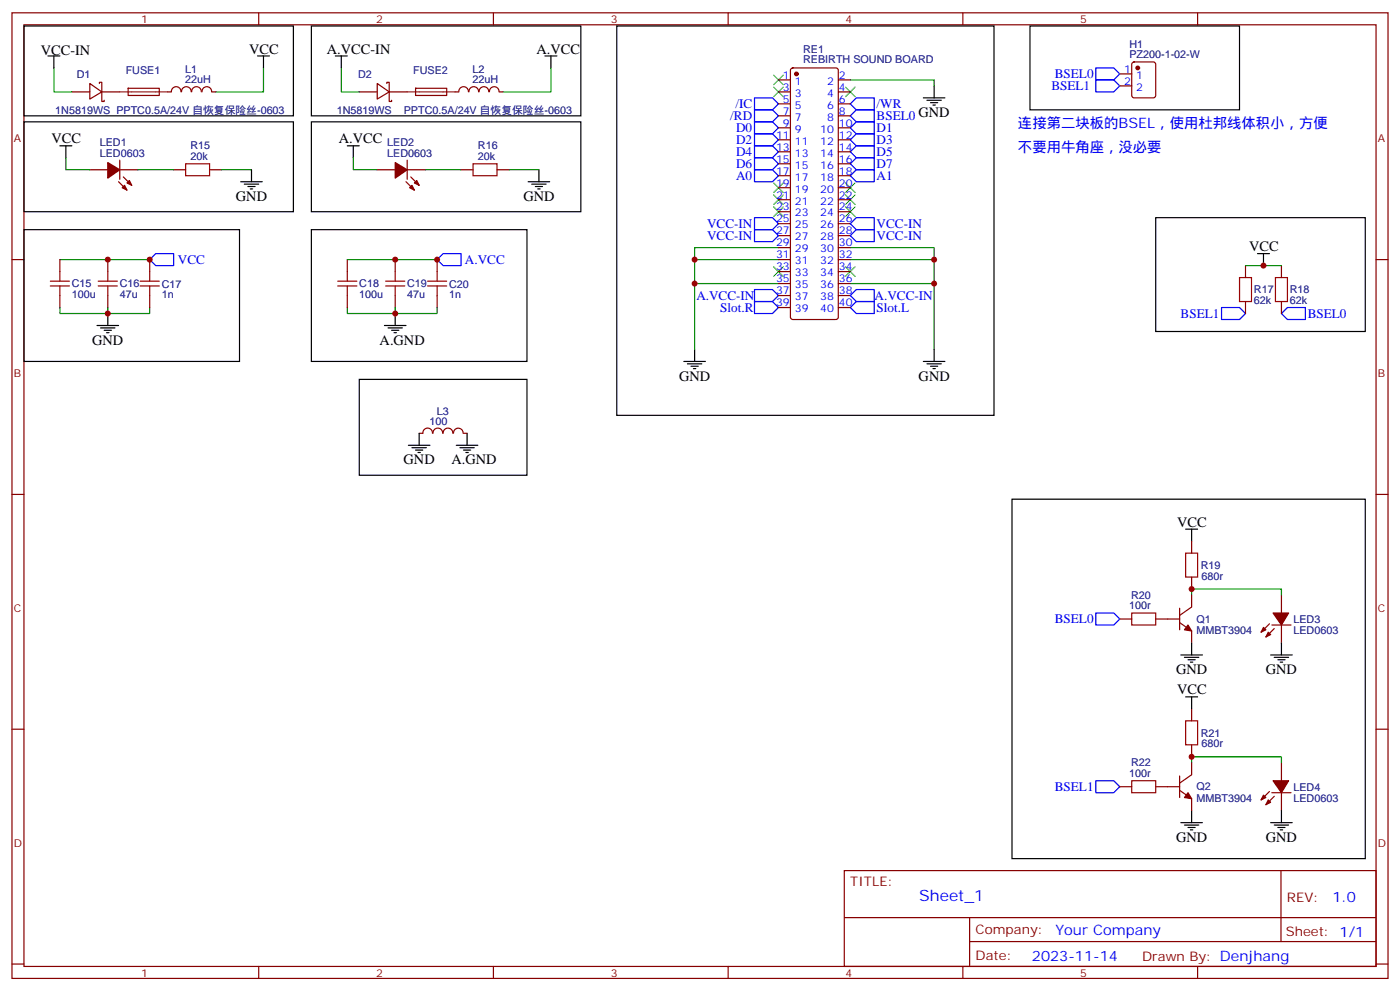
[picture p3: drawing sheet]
<svg xmlns="http://www.w3.org/2000/svg" width="412mm" height="292mm" viewBox="0 0 412 292" stroke-linecap="round" stroke-linejoin="round" font-family="sans-serif">
<g fill="none" stroke="#870000" stroke-width=".35">
<path d="M3.5 3.8h405.4v284.3h-405.4zM7.1 7.3h398.2v277.3h-398.2zM76.2 3.8v3.5M145.3 3.8v3.5M214.5 3.8v3.5M283.6 3.8v3.5M333.6 18.4l.5-.2h5.6l.7 .5v9.4l-.4 .7h-5.9l-.7-.4v-9.5zM352.8 3.8v3.5M21.2 27.1h5.3M26.5 24.6l3.5 2.5-3.5 2.1zM29.3 24.6v-.4h.7v2.9M30 27.1v2.8h.7v-.4"/>
<path d="M30 27.1h5.3M37.8 26h9.1v2.1h-9.1zM49.4 27.1h1M50.5 27a1.41 1.41 0 0 1 1.4-1.5 1.41 1.41 0 0 1 1.4 1.5M53.5 27a1.41 1.41 0 0 1 1.4-1.5 1.41 1.41 0 0 1 1.4 1.5M56.5 27a1.41 1.41 0 0 1 1.4-1.5 1.41 1.41 0 0 1 1.4 1.5M59.5 27a1.41 1.41 0 0 1 1.4-1.5 1.41 1.41 0 0 1 1.4 1.5M62.4 27.1h1.1M105.8 27.1h5.3M111.1 24.6l3.6 2.5-3.6 2.1zM113.9 24.6v-.4h.8v2.9M114.7 27.1v2.8h.7v-.4"/>
<path d="M114.7 27.1h5.2M122.4 26h9.2v2.1h-9.2zM138 27a1.41 1.41 0 0 0-1.4-1.5 1.41 1.41 0 0 0-1.4 1.5l-1.1 .1M138.1 27a1.41 1.41 0 0 1 1.5-1.5 1.41 1.41 0 0 1 1.4 1.5M141.1 27a1.41 1.41 0 0 1 1.4-1.5 1.41 1.41 0 0 1 1.4 1.5M144.2 27a1.41 1.41 0 0 1 1.4-1.5 1.41 1.41 0 0 1 1.4 1.5M147.1 27.1h1.1M229.3 27.1h3.5M229.3 23.5h3.5M229.3 30.6h3.5M229.3 34.1h3.5M229.3 37.6h3.5"/>
<path d="M233.1 20.2l.4-.2h12.7l.5 .2 .2 .5v72.7l-.2 .5-.5 .2h-12.7l-.5-.2-.2-.5v-72.7zM246.9 27.1h3.6M246.9 23.5h3.6M246.9 30.6h3.6M246.9 34.1h3.6M246.9 37.6h3.6M329.8 21.8h3.6M329.8 25.3h3.6M26.5 50h5.2M34.9 53.5l2.5 2.5M35.3 50h5.3M35.3 47.2v5.6"/>
<path d="M36.3 52.1l2.5 2.5M51.2 50h3.5M61.7 50h3.6M111.1 50h5.3M119.6 53.5l2.5 2.5M119.9 50h5.3M119.9 47.2v5.6M121 52.1l2.5 2.5M135.8 50h3.5M146.4 50h3.5M229.3 41.2h3.5M229.3 44.7h3.5"/>
<path d="M229.3 48.2h3.5M229.3 51.8h3.5M229.3 55.3h3.5M229.3 58.8h3.5M246.9 41.2h3.6M246.9 44.7h3.6M246.9 48.2h3.6M246.9 51.8h3.6M246.9 55.3h3.6M246.9 58.8h3.6M3.5 76.4h3.6M17.6 76.4v3.6"/>
<path d="M31.7 76.4v3.6M44.1 76.4v3.6M102.3 76.4v3.6M116.4 76.4v3.6M128.8 76.4v3.6M229.3 76.4h3.5M229.3 80h3.5M229.3 72.9h3.5M229.3 69.4h3.5M229.3 65.9h3.5M229.3 62.3h3.5M246.9 76.4h3.6"/>
<path d="M246.9 80h3.6M246.9 72.9h3.6M246.9 69.4h3.6M246.9 65.9h3.6M246.9 62.3h3.6M366.9 78.2v3.5M377.5 78.2v3.5M405.3 76.4h3.6M17.6 87v3.6M31.7 87v3.6M44.1 87v3.6M102.3 87v3.6"/>
<path d="M116.4 87v3.6M128.8 87v3.6M229.3 90.6h3.5M229.3 87h3.5M229.3 83.5h3.5M246.9 90.6h3.6M246.9 87h3.6M246.9 83.5h3.6M366.9 88.8v3.5M377.5 88.8v3.5M123.5 127.6h1M124.6 127.6a1.41 1.41 0 0 1 1.4-1.5 1.41 1.41 0 0 1 1.4 1.5"/>
<path d="M127.6 127.6a1.41 1.41 0 0 1 1.4-1.5 1.41 1.41 0 0 1 1.4 1.5M130.6 127.6a1.41 1.41 0 0 1 1.4-1.5 1.41 1.41 0 0 1 1.4 1.5M133.6 127.6a1.41 1.41 0 0 1 1.4-1.5 1.41 1.41 0 0 1 1.4 1.5M136.5 127.6h1.1M3.5 145.6h3.6M351 159.3v3.6M405.3 145.6h3.6M347.5 179.1v6.4M351 169.9v3.6M351 175.2v3.6l-3.5 2.4M377.5 175.2v5.3M329.8 182.3h3.6"/>
<path d="M340.4 182.3h7.1M347.5 183.3l3.5 2.5v3.5M373.9 183.7l-2.4 2.5M374.6 184h5.7M375.4 185.1l-2.5 2.5M377.5 184v5.3M3.5 214.7h3.6M351 208.7v3.6M351 219.3v3.5M405.3 214.7h3.6M329.8 231.7h3.6M340.4 231.7h7.1"/>
<path d="M347.5 232.7l3.5 2.5v3.5M347.5 228.5v6.3M351 224.6v3.5l-3.5 2.5M373.9 233.1l-2.4 2.4M374.6 233.4h5.7M375.4 234.5l-2.5 2.5M377.5 224.6v5.3M377.5 233.4v5.3M248.7 256.4h156.6v28.2h-156.6zM377.3 256.4v20.9M248.7 270.2h156.5M285.6 277.3h119.6"/>
<path d="M285.6 270.2v14.1M3.5 283.9h3.6M76.2 284.6v3.5M145.3 284.6v3.5M214.5 284.6v3.5M283.6 284.6v3.5M352.8 284.6v3.5M405.3 283.9h3.6"/>
</g>
<path d="M35.3 27.1h14.1M119.9 27.1h14.2" fill="none" stroke="#8c2424" stroke-width=".35"/>
<g fill="none" stroke="#000" stroke-width=".35">
<path d="M7.1 7.7h79.3v26.4h-79.3zM14.1 16.5h3.5M15.9 16.5v3.5M75.8 16.5h3.6M77.6 16.5v3.5M91.7 7.7h79.4v26.4h-79.4zM98.8 16.5h3.5M100.5 16.5v3.5M160.5 16.5h3.5M162.3 16.5v3.5M181.7 7.7h111.1v114.6h-111.1zM303.4 7.7h61.7v24.6h-61.7z"/>
<path d="M7.1 35.9h79.3v26.4h-79.3zM91.7 35.9h79.4v26.4h-79.4zM272 28.8h6.3M273 29.5h4.3M274.1 30.2h2.1M274.8 30.9h.7M275.2 25.3v3.5M17.6 42.9h3.6M19.4 42.9v3.6M70.9 53.5h6.4M72 54.2h4.2M73 54.9h2.1"/>
<path d="M73.7 55.6h.7M74.1 50v3.5M102.3 42.9h3.5M104.1 42.9v3.6M155.6 53.5h6.3M156.6 54.2h4.3M157.7 54.9h2.1M158.4 55.6h.7M158.7 50v3.5M7.1 67.6h63.5v38.8h-63.5zM91.7 67.6h63.5v38.8h-63.5zM340.4 64.1h61.8v33.5h-61.8z"/>
<path d="M370.4 74.7h3.5M372.2 74.7v3.5M28.6 95.8h6.3M29.6 96.6h4.3M30.7 97.3h2.1M31.4 98h.7M31.7 92.3v3.5M113.2 95.8h6.4M114.3 96.6h4.2M115.4 97.3h2.1M116.1 98h.7M116.4 92.3v3.5"/>
<path d="M105.8 111.7h49.4v28.2h-49.4zM201.4 106.4h6.4M202.5 107.1h4.2M203.6 107.8h2.1M204.3 108.5h.7M204.6 102.9v3.5M272 106.4h6.3M273 107.1h4.3M274.1 107.8h2.1M274.8 108.5h.7M275.2 102.9v3.5M120.3 131.1h6.3"/>
<path d="M121.4 131.8h4.2M122.4 132.5h2.1M123.1 133.2h.7M123.5 127.6v3.5M134.4 131.1h6.4M135.5 131.8h4.2M136.5 132.5h2.1M137.2 133.2h.7M137.6 127.6v3.5M298.1 147h104.1v105.8h-104.1zM349.2 155.8h3.6M351 155.8v3.5"/>
<path d="M347.8 192.9h6.4M348.9 193.6h4.2M350 194.3h2.1M350.7 195h.7M351 189.3v3.6M374.3 192.9h6.3M375.4 193.6h4.2M376.4 194.3h2.1M377.1 195h.7M377.5 189.3v3.6M349.2 205.2h3.6M351 205.2v3.5"/>
<path d="M351 238.7v3.6M377.5 238.7v3.6M347.8 242.3h6.4M348.9 243h4.2M350 243.7h2.1M350.7 244.4h.7M374.3 242.3h6.3M375.4 243h4.2M376.4 243.7h2.1M377.1 244.4h.7"/>
</g>
<g fill="none" stroke="#008700" stroke-width=".35">
<path d="M15.9 20v7.1h5.3M77.6 20v7.1h-14.1M100.5 20v7.1h5.3M162.3 20v7.1h-14.1M250.5 23.5h24.7v1.8M19.4 46.5v3.5h7.1M40.6 50h10.6M65.3 50h8.8M104.1 46.5v3.5h7M125.2 50h10.6M149.9 50h8.8M17.6 76.4h26.5"/>
<path d="M102.3 76.4h26.5M204.6 76.4h24.7M229.3 72.9h-24.7v30M250.5 76.4h24.7M250.5 72.9h24.7v30M366.9 78.2h10.6M17.6 90.6v1.7h14.1M31.7 90.6v1.7h12.4v-1.7M102.3 90.6v1.7h14.1M116.4 90.6v1.7h12.4v-1.7M204.6 83.5h24.7M250.5 83.5h24.7"/>
<path d="M351 175.2v-1.7h26.5v1.7M351 224.6v-1.8h26.5v1.8"/>
</g>
<g fill="none" stroke="#a10000" stroke-width=".35">
<path d="M54.7 48.2h7v3.6h-7zM139.3 48.2h7.1v3.6h-7.1zM17.6 80v2.8M31.7 80v2.8M44.1 80v2.8M102.3 80v2.8M116.4 80v2.8M128.8 80v2.8M14.8 84.2h5.7M14.8 82.8h5.7M17.6 84.2v2.8M28.9 84.2h5.7"/>
<path d="M28.9 82.8h5.7M31.7 84.2v2.8M41.3 84.2h5.6M41.3 82.8h5.6M44.1 84.2v2.8M99.5 84.2h5.6M99.5 82.8h5.6M102.3 84.2v2.8M113.6 84.2h5.6M113.6 82.8h5.6M116.4 84.2v2.8M125.9 84.2h5.7"/>
<path d="M125.9 82.8h5.7M128.8 84.2v2.8M365.1 81.7h3.6v7.1h-3.6zM375.7 81.7h3.5v7.1h-3.5zM349.2 162.9h3.6v7h-3.6zM333.4 180.5h7v3.5h-7zM349.2 212.3h3.6v7h-3.6zM333.4 229.9h7v3.5h-7z"/>
</g>
<g fill="#870000" stroke="#870000" stroke-width=".35">
<path d="M116.4 47.9l3.5 2.1-3.5 2.5z"/>
<path d="M120.6 55.3l.8-.7 .7 1.4z"/>
<path d="M122.1 53.9l.7-.7 .7 1.4z"/>
<path d="M31.7 47.9l3.6 2.1-3.6 2.5z"/>
<path d="M36.7 54.6l.7 1.4-1.4-.7z"/>
<path d="M37.4 53.9l.7-.7 .7 1.4z"/>
<path d="M375 229.9h4.6l-2.1 3.5z"/>
<path d="M372.2 234.1l.7 .7-1.4 .7z"/>
<path d="M373.6 235.5l.7 .8-1.4 .7z"/>
<path d="M375 180.5h4.6l-2.1 3.5z"/>
<path d="M372.2 184.7l.7 .8-1.4 .7z"/>
<path d="M373.6 186.2l.7 .7-1.4 .7z"/>
<path d="M350 184l1 1.8-2.1-.3z"/>
<path d="M350 233.4l1 1.8-2.1-.4z"/>
<circle cx="234.6" cy="21.8" r=".53"/>
<circle cx="335.1" cy="20" r=".53"/>
</g>
<g fill="none" stroke="#3c3" stroke-width=".35">
<path d="M227.9 22.1l2.8 2.8M227.9 25.6l2.8 2.9M230.7 22.1l-2.8 2.8M230.7 25.6l-2.8 2.9M249.1 25.6l2.8 2.9M251.9 25.6l-2.8 2.9M227.9 53.9l2.8 2.8M227.9 57.4l2.8 2.8M230.7 53.9l-2.8 2.8M230.7 57.4l-2.8 2.8M249.1 53.9l2.8 2.8M249.1 57.4l2.8 2.8"/>
<path d="M251.9 53.9l-2.8 2.8M251.9 57.4l-2.8 2.8M227.9 78.6l2.8 2.8M227.9 60.9l2.8 2.8M230.7 78.6l-2.8 2.8M230.7 60.9l-2.8 2.8M249.1 78.6l2.8 2.8M249.1 60.9l2.8 2.8M251.9 78.6l-2.8 2.8M251.9 60.9l-2.8 2.8"/>
</g>
<g fill="none" stroke="#00f" stroke-width=".35">
<path d="M222.2 28.8h5.3l1.8 1.8-1.8 1.7h-5.3zM222.2 32.3h5.3l1.8 1.8-1.8 1.8h-5.3zM222.2 35.9h5.3l1.8 1.7-1.8 1.8h-5.3zM222.2 39.4h5.3l1.8 1.8-1.8 1.7h-5.3zM250.5 34.1l1.7-1.8h5.3v3.6h-5.3zM252.2 28.8h5.3v3.5h-5.3l-1.7-1.7zM252.2 35.9h5.3v3.5h-5.3l-1.7-1.8zM252.2 39.4h5.3v3.5h-5.3l-1.7-1.7zM322.8 20h5.3l1.7 1.8-1.7 1.7h-5.3zM322.8 23.5h5.3l1.7 1.8-1.7 1.8h-5.3zM222.2 42.9h5.3l1.8 1.8-1.8 1.8h-5.3zM222.2 46.5h5.3l1.8 1.7-1.8 1.8h-5.3z"/>
<path d="M222.2 50h5.3l1.8 1.8-1.8 1.7h-5.3zM252.2 42.9h5.3v3.6h-5.3l-1.7-1.8zM252.2 46.5h5.3v3.5h-5.3l-1.7-1.8zM252.2 50h5.3v3.5h-5.3l-1.7-1.7zM45.9 74.7h5.3v3.5h-5.3l-1.8-1.8zM130.5 74.7h5.3v3.5h-5.3l-1.7-1.8zM222.2 64.1h5.3l1.8 1.8-1.8 1.7h-5.3zM222.2 67.6h5.3l1.8 1.8-1.8 1.8h-5.3zM252.2 64.1h5.3v3.5h-5.3l-1.7-1.7zM252.2 67.6h5.3v3.6h-5.3l-1.7-1.8zM222.2 85.3h5.3l1.8 1.7-1.8 1.8h-5.3zM222.2 88.8h5.3l1.8 1.8-1.8 1.7h-5.3z"/>
<path d="M250.5 90.6l1.7-1.8h5.3v3.5h-5.3zM250.5 87l1.7-1.7h5.3v3.5h-5.3zM359.8 90.6h5.3l1.8 1.7-1.8 1.8h-5.3zM379.2 90.6h5.3v3.5h-5.3l-1.7-1.8zM322.8 180.5h5.3l1.7 1.8-1.7 1.7h-5.3zM322.8 229.9h5.3l1.7 1.8-1.7 1.7h-5.3z"/>
</g>
<g fill="#c00">
<circle cx="204.6" cy="76.4" r=".88"/>
<circle cx="204.6" cy="83.5" r=".88"/>
<circle cx="275.2" cy="83.5" r=".88"/>
<circle cx="275.2" cy="76.4" r=".88"/>
<circle cx="351" cy="222.8" r=".88"/>
<circle cx="351" cy="173.5" r=".88"/>
<circle cx="372.2" cy="78.2" r=".88"/>
<circle cx="116.4" cy="76.4" r=".88"/>
<circle cx="116.4" cy="92.3" r=".88"/>
<circle cx="128.8" cy="76.4" r=".88"/>
<circle cx="44.1" cy="76.4" r=".88"/>
<circle cx="31.8" cy="92.3" r=".88"/>
<circle cx="31.8" cy="76.4" r=".88"/>
</g>
<text font-size="4.6" fill="#00f" x="270.8" y="265.4">Sheet_1</text>
<g font-size="4.2">
<text x="12" y="16.1">VCC-IN</text>
<text x="73.4" y="15.8">VCC</text>
<text x="96.3" y="15.8">A.VCC-IN</text>
<text x="158" y="15.8">A.VCC</text>
<text x="15.2" y="42.2">VCC</text>
<text x="99.8" y="42.2">A.VCC</text>
<text x="69.5" y="59.2">GND</text>
<text x="154.2" y="59.2">GND</text>
<text x="367.9" y="74">VCC</text>
<text x="27.2" y="101.5">GND</text>
<text x="111.8" y="101.5">A.GND</text>
<text x="200" y="112.1">GND</text>
<text x="270.6" y="112.1">GND</text>
<text x="118.9" y="136.8">GND</text>
<text x="133" y="136.8">A.GND</text>
<text x="346.8" y="155.1">VCC</text>
<text x="346.4" y="198.5">GND</text>
<text x="372.9" y="198.5">GND</text>
<text x="346.8" y="204.5">VCC</text>
<text x="346.4" y="247.9">GND</text>
<text x="372.9" y="247.9">GND</text>
</g>
<g font-size="4.2" fill="#00f">
<text x="299.9" y="37.6">连接第二块板的BSEL，使用杜邦线体积小，方便</text>
<text x="299.9" y="44.7">不要用牛角座，没必要</text>
<text x="392.5" y="265.6">1.0</text>
<text x="310.9" y="275.2">Your Company</text>
<text x="304" y="283">2023-11-14</text>
</g>
<g font-size="3.9" fill="#00f">
<text x="310.7" y="23">BSEL0</text>
<text x="309.7" y="26.6">BSEL1</text>
<text x="215.1" y="35.4">/RD</text>
<text x="216.6" y="31.8">/IC</text>
<text x="258.2" y="35.4">BSEL0 GND</text>
<text x="258.2" y="31.8">/WR</text>
<text x="216.8" y="38.9">D0</text>
<text x="258.2" y="38.8">D1</text>
<text x="216.8" y="42.3">D2</text>
<text x="216.8" y="45.9">D4</text>
<text x="258.2" y="42.3">D3</text>
<text x="258.2" y="45.9">D5</text>
<text x="216.8" y="49.4">D6</text>
<text x="216.8" y="53">A0</text>
<text x="258.2" y="49.4">D7</text>
<text x="258.2" y="52.9">A1</text>
<text x="208.3" y="67.1">VCC-IN</text>
<text x="208.3" y="70.6">VCC-IN</text>
<text x="258.2" y="67.1">VCC-IN</text>
<text x="258.2" y="70.6">VCC-IN</text>
<text x="52.4" y="77.7">VCC</text>
<text x="136.9" y="77.7">A.VCC</text>
<text x="205.1" y="88.3">A.VCC-IN</text>
<text x="257.6" y="88.3">A.VCC-IN</text>
<text x="212.2" y="91.8">Slot.R</text>
<text x="258.2" y="91.9">Slot.L</text>
<text x="347.8" y="93.6">BSEL1</text>
<text x="385.2" y="93.6">BSEL0</text>
<text x="310.7" y="183.5">BSEL0</text>
<text x="310.7" y="232.9">BSEL1</text>
</g>
<g font-size="3.9" fill="#800">
<text x="250.5" y="260.9">TITLE:</text>
<text x="379.1" y="265.6">REV:</text>
<text x="287.4" y="275.1">Company:</text>
<text x="378.7" y="275.8">Sheet: 1/1</text>
<text x="287.4" y="282.8">Date:</text>
<text x="336.4" y="282.9">Drawn By: Denjhang</text>
</g>
<g font-size="3.2" fill="#800">
<text x="41.6" y="6.8">1</text>
<text x="110.8" y="6.8">2</text>
<text x="179.9" y="6.8">3</text>
<text x="249.1" y="6.8">4</text>
<text x="318.2" y="6.8">5</text>
<text x="4.1" y="41.9">A</text>
<text x="405.9" y="41.9">A</text>
<text x="4.1" y="111">B</text>
<text x="405.9" y="111">B</text>
<text x="4.1" y="180.2">C</text>
<text x="405.9" y="180.2">C</text>
<text x="4.1" y="249.3">D</text>
<text x="405.9" y="249.3">D</text>
<text x="41.6" y="287.6">1</text>
<text x="110.8" y="287.6">2</text>
<text x="179.9" y="287.6">3</text>
<text x="249.1" y="287.6">4</text>
<text x="318.2" y="287.6">5</text>
</g>
<g font-size="3.2" fill="#000080">
<text x="236.6" y="15.5">RE1</text>
<text x="332.7" y="17.1">PZ200-1-02-W</text>
<text x="332.7" y="14.1">H1</text>
<text x="22.6" y="22.9">D1</text>
<text x="37" y="21.7">FUSE1</text>
<text x="54.5" y="21.4">L1</text>
<text x="105.5" y="22.9">D2</text>
<text x="121.7" y="21.7">FUSE2</text>
<text x="139.2" y="21.4">L2</text>
<text x="236.6" y="18.5">REBIRTH SOUND BOARD</text>
<text x="54.5" y="24.5">22uH</text>
<text x="139.2" y="24.5">22uH</text>
<text x="16.3" y="33.5">1N5819WS PPTC0.5A/24V 自恢复保险丝-0603</text>
<text x="99.2" y="33.5">1N5819WS</text>
<text x="118.9" y="33.5">PPTC0.5A/24V 自恢复保险丝-0603</text>
<text x="29.4" y="46.1">LED0603</text>
<text x="29.4" y="42.9">LED1</text>
<text x="56.1" y="47.2">20k</text>
<text x="56.1" y="44">R15</text>
<text x="114.1" y="46.1">LED0603</text>
<text x="114.1" y="42.9">LED2</text>
<text x="140.8" y="47.2">20k</text>
<text x="140.8" y="44">R16</text>
<text x="21.2" y="87.8">100u</text>
<text x="21.2" y="84.6">C15</text>
<text x="35.3" y="87.8">47u</text>
<text x="35.3" y="84.7">C16</text>
<text x="47.6" y="87.8">1n</text>
<text x="47.6" y="84.7">C17</text>
<text x="105.8" y="87.8">100u</text>
<text x="105.8" y="84.6">C18</text>
<text x="119.9" y="87.8">47u</text>
<text x="119.9" y="84.7">C19</text>
<text x="132.3" y="87.8">1n</text>
<text x="132.3" y="84.7">C20</text>
<text x="369.4" y="89.6">62k</text>
<text x="369.4" y="86.4">R17</text>
<text x="379.9" y="89.6">62k</text>
<text x="379.9" y="86.4">R18</text>
<text x="126.6" y="125.3">100</text>
<text x="128.7" y="122.1">L3</text>
<text x="353.7" y="167.5">R19</text>
<text x="353.9" y="170.7">680r</text>
<text x="332.7" y="179.5">100r</text>
<text x="333.2" y="176.3">R20</text>
<text x="352.4" y="183.4">Q1</text>
<text x="381" y="183.4">LED3</text>
<text x="352.4" y="186.7">MMBT3904</text>
<text x="381" y="186.6">LED0603</text>
<text x="353.7" y="216.9">R21</text>
<text x="353.9" y="220.1">680r</text>
<text x="333.2" y="225.7">R22</text>
<text x="332.7" y="228.8">100r</text>
<text x="352.4" y="232.8">Q2</text>
<text x="381" y="232.8">LED4</text>
<text x="352.4" y="236.1">MMBT3904</text>
<text x="381" y="236">LED0603</text>
</g>
<g font-size="3.2" fill="#00f">
<text x="230.6" y="23.2">1</text>
<text x="247.1" y="23.2">2</text>
<text x="331.2" y="21.4">1</text>
<text x="334.7" y="23.2">1</text>
<text x="230.6" y="26.7">3</text>
<text x="234.1" y="24.9">1</text>
<text x="234.1" y="28.5">3</text>
<text x="243.6" y="28.5">4</text>
<text x="243.6" y="24.9">2</text>
<text x="247.1" y="26.7">4</text>
<text x="331.2" y="24.9">2</text>
<text x="334.7" y="26.7">2</text>
<text x="230.6" y="30.2">5</text>
<text x="230.6" y="33.8">7</text>
<text x="234.1" y="32">5</text>
<text x="234.1" y="35.5">7</text>
<text x="243.6" y="35.5">8</text>
<text x="243.6" y="32">6</text>
<text x="247.1" y="33.8">8</text>
<text x="247.1" y="30.2">6</text>
<text x="228.6" y="40.8">11</text>
<text x="230.6" y="37.3">9</text>
<text x="234.1" y="39.1">9</text>
<text x="241.6" y="39.1">10</text>
<text x="247.1" y="40.8">12</text>
<text x="247.1" y="37.3">10</text>
<text x="228.6" y="44.3">13</text>
<text x="228.6" y="47.9">15</text>
<text x="234.1" y="42.6">11</text>
<text x="234.1" y="46.1">13</text>
<text x="241.6" y="46.1">14</text>
<text x="241.6" y="42.6">12</text>
<text x="247.1" y="47.9">16</text>
<text x="247.1" y="44.3">14</text>
<text x="228.6" y="51.4">17</text>
<text x="234.1" y="49.6">15</text>
<text x="234.1" y="53.2">17</text>
<text x="241.6" y="53.2">18</text>
<text x="241.6" y="49.6">16</text>
<text x="247.1" y="51.4">18</text>
<text x="228.6" y="54.9">19</text>
<text x="228.6" y="58.5">21</text>
<text x="234.1" y="56.7">19</text>
<text x="241.6" y="56.7">20</text>
<text x="247.1" y="58.5">22</text>
<text x="247.1" y="54.9">20</text>
<text x="228.6" y="62">23</text>
<text x="228.6" y="65.5">25</text>
<text x="234.1" y="60.2">21</text>
<text x="234.1" y="63.7">23</text>
<text x="241.6" y="63.7">24</text>
<text x="241.6" y="60.2">22</text>
<text x="247.1" y="65.5">26</text>
<text x="247.1" y="62">24</text>
<text x="228.6" y="69">27</text>
<text x="234.1" y="67.3">25</text>
<text x="234.1" y="70.8">27</text>
<text x="241.6" y="70.8">28</text>
<text x="241.6" y="67.3">26</text>
<text x="247.1" y="69">28</text>
<text x="228.6" y="72.6">29</text>
<text x="228.6" y="76.1">31</text>
<text x="234.1" y="74.3">29</text>
<text x="234.1" y="77.9">31</text>
<text x="241.6" y="77.9">32</text>
<text x="241.6" y="74.3">30</text>
<text x="247.1" y="76.1">32</text>
<text x="247.1" y="72.6">30</text>
<text x="228.6" y="79.6">33</text>
<text x="228.6" y="83.1">35</text>
<text x="234.1" y="81.4">33</text>
<text x="241.6" y="81.4">34</text>
<text x="247.1" y="83.1">36</text>
<text x="247.1" y="79.6">34</text>
<text x="228.6" y="86.7">37</text>
<text x="234.1" y="84.9">35</text>
<text x="234.1" y="88.4">37</text>
<text x="241.6" y="88.4">38</text>
<text x="241.6" y="84.9">36</text>
<text x="247.1" y="86.7">38</text>
<text x="228.6" y="90.2">39</text>
<text x="234.1" y="92">39</text>
<text x="241.6" y="92">40</text>
<text x="247.1" y="90.2">40</text>
</g>
</svg>
